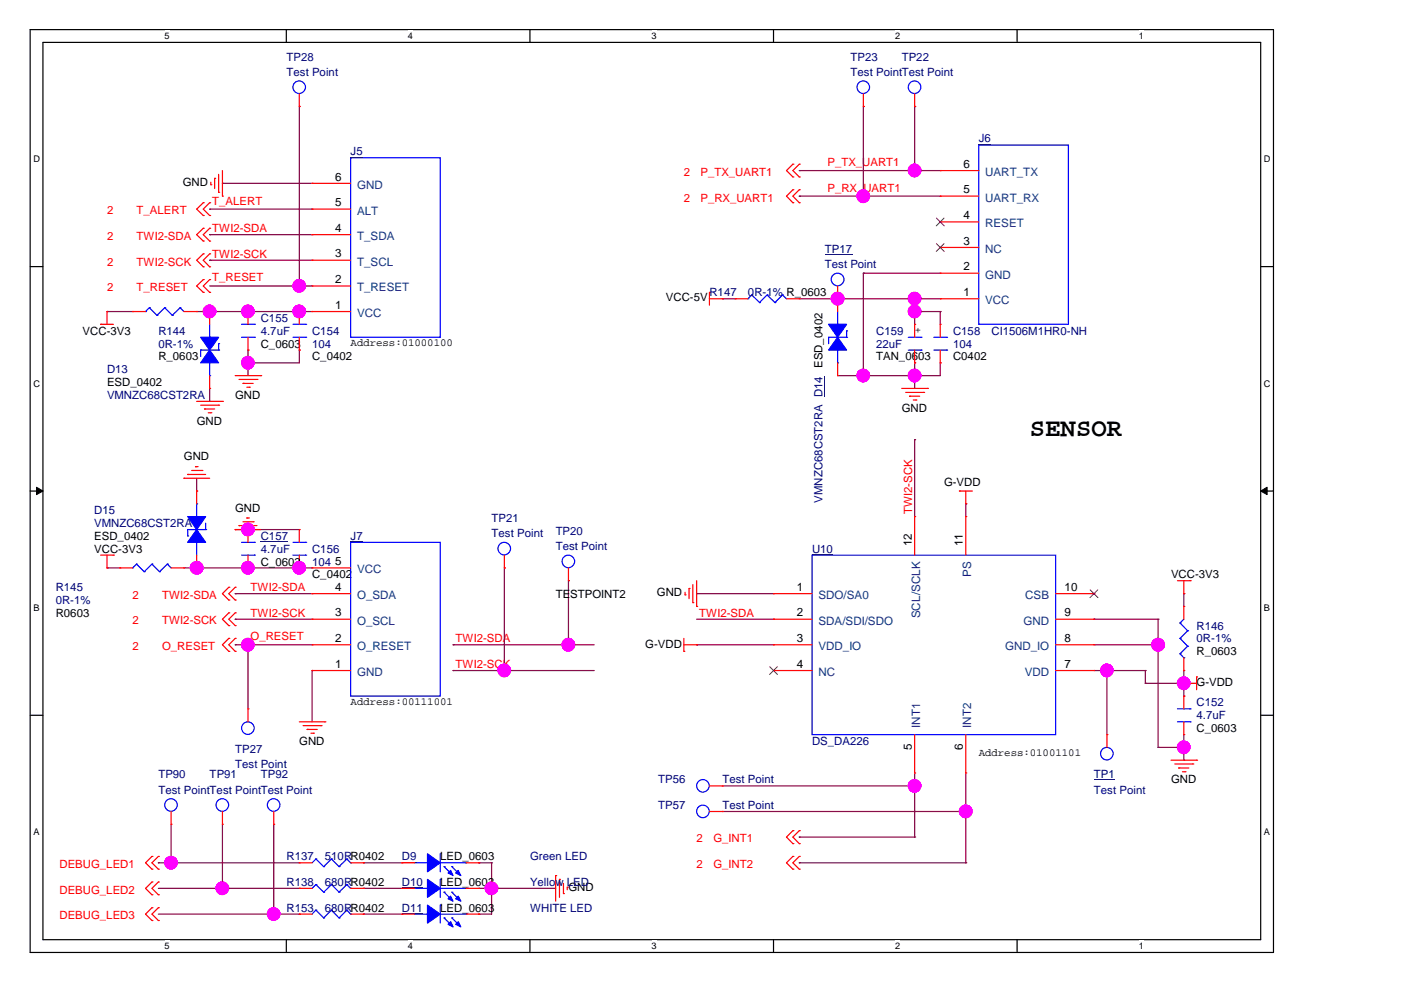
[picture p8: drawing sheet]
<svg xmlns="http://www.w3.org/2000/svg" width="297mm" height="210mm" viewBox="0 0 297 210" stroke-linecap="round" stroke-linejoin="round" font-family="sans-serif">
<path d="M6.4 6.3h263.6v195.6h-263.6zM9.1 9h258.2v190.2h-258.2z" fill="none" stroke="#000" stroke-width=".25"/>
<g fill="#fff">
<path d="M34.9 6.5h1v2.2h-1z"/>
<path d="M34.9 199.4h1v2.2h-1z"/>
</g>
<path d="M60.7 6.3v2.7M60.7 199.2v2.7" fill="none" stroke="#000" stroke-width=".25"/>
<g fill="#fff">
<path d="M86.5 6.5h1v2.2h-1z"/>
<path d="M86.5 199.4h1v2.2h-1z"/>
</g>
<path d="M112.4 6.3v2.7M112.4 199.2v2.7" fill="none" stroke="#000" stroke-width=".25"/>
<g fill="#fff">
<path d="M138.1 6.5h1.1v2.2h-1.1z"/>
<path d="M138.1 199.4h1.1v2.2h-1.1z"/>
</g>
<path d="M164 6.3v2.7M164 199.2v2.7" fill="none" stroke="#000" stroke-width=".25"/>
<g fill="#fff">
<path d="M189.8 6.5h1v2.2h-1z"/>
<path d="M189.8 199.4h1v2.2h-1z"/>
</g>
<path d="M215.6 6.3v2.7M215.6 199.2v2.7" fill="none" stroke="#000" stroke-width=".25"/>
<g fill="#fff">
<path d="M241.4 6.5h1.1v2.2h-1.1z"/>
<path d="M241.4 199.4h1.1v2.2h-1.1z"/>
<path d="M7.1 32.7h1.3v2.2h-1.3z"/>
<path d="M268 32.7h1.3v2.2h-1.3z"/>
<path d="M7.1 80.2h1.3v2.2h-1.3z"/>
<path d="M268 80.2h1.3v2.2h-1.3z"/>
</g>
<path d="M6.4 56.5h2.7M267.3 56.5h2.7" fill="none" stroke="#000" stroke-width=".25"/>
<g fill="#fff">
<path d="M7.1 127.8h1.2v2.2h-1.2z"/>
<path d="M268 127.8h1.2v2.2h-1.2z"/>
</g>
<path d="M6.4 104.1h2.7M267.3 104.1h2.7" fill="none" stroke="#000" stroke-width=".25"/>
<g fill="#000" stroke="#000" stroke-width=".21">
<path d="M7.7 103.3l1.4 .8-1.4 .8z" fill-rule="evenodd"/>
<path d="M267.3 104.1l1.3-.8v1.6z" fill-rule="evenodd"/>
</g>
<g fill="#fff">
<path d="M7.1 175.3h1.2v2.2h-1.2z"/>
<path d="M268 175.3h1.2v2.2h-1.2z"/>
</g>
<path d="M6.4 151.7h2.7M267.3 151.7h2.7" fill="none" stroke="#000" stroke-width=".25"/>
<g fill="none" stroke="#800040" stroke-width=".25">
<path d="M47.2 38.9h.1M47.2 38.9h19M63.5 22.6h.1M63.5 22.6v38M169.5 36.2h.1M169.5 36.2h29.8M183 22.6h.1M183 22.6v19M193.9 22.6h.1M193.9 36.2h.1M193.9 22.6v13.6M44.4 49.8h.1"/>
<path d="M44.4 55.2h.1M44.4 44.3h.1M44.4 49.8h21.8M44.4 55.2h21.8M44.4 44.3h21.8M169.5 41.6h.1M169.5 41.6h29.8M183 57.9h.1M183 41.6h.1M183 57.9h16.3M183 57.9v21.7M22.7 66.1h.1"/>
<path d="M22.7 66.1h5.4M41.7 66.1h24.5M44.4 66.1h.1M44.4 60.6h21.8M52.6 76.9h.1M52.6 74.2h.1M52.6 66.1h.1M52.6 74.2v5.4M63.5 60.6h.1M63.5 74.2h.1M63.5 66.1h.1M63.5 74.2v2.7h-10.9"/>
<path d="M153.2 63.3h.1M153.2 63.3h2.7M169.5 63.3h29.8M177.6 63.3h.1M183 79.6h.1M193.9 76.9h.1M193.9 79.6h.1M193.9 63.3h.1M193.9 66.1h.1M193.9 66.1h5.4M193.9 63.3v5.5M193.9 76.9v5.5"/>
<path d="M199.3 66.1h.1M199.3 76.9h.1M199.3 76.9v2.7h-21.7M199.3 66.1v2.7M44.4 85.1h.1M44.4 82.4v2.7M193.9 93.2h.1M193.9 93.2v16.3M41.7 104.1h.1M41.7 101.4v2.7M49.9 112.3h.1M49.9 112.3h13.6"/>
<path d="M52.6 112.3h.1M204.8 106.8h.1M204.8 106.8v2.7M22.7 120.4h.1M22.7 120.4h2.7M39 120.4h27.2M41.7 120.4h.1M49.9 125.9h.1M49.9 131.3h.1M49.9 136.7h.1M49.9 131.3h16.3M49.9 125.9h16.3"/>
<path d="M49.9 136.7h16.3M52.6 136.7h.1M52.6 120.4h.1M52.6 136.7v13.6M63.5 120.4h.1M96.1 136.7h.1M96.1 136.7h29.9M106.9 120.4h.1M106.9 120.4v21.8M120.5 123.1h.1M120.5 136.7h.1M120.5 123.1v13.6"/>
<path d="M147.7 136.7h.1M147.7 125.9h.1M147.7 131.3h16.3M147.7 125.9h16.3M147.7 136.7h16.3M164 131.3h.1M231.9 131.3h.1M231.9 131.3h13.6M231.9 136.7h13.6M245.5 136.7h.1M245.5 131.3h.1M245.5 131.3v27.2"/>
<path d="M251 125.9h.1M251 125.9v2.7M66.2 142.2h.1M66.2 142.2v10.8M96.1 142.2h.1M96.1 142.2h29.9M106.9 142.2h.1M231.9 142.2h10.9M234.7 142.2h.1M234.7 142.2v13.6M242.8 144.9h.1M242.8 142.2h.1"/>
<path d="M242.8 142.2v2.7M242.8 144.9h8.2M245.5 158.5h.1M245.5 158.5h5.5M251 158.5h.1M251 144.9h.1M251 147.6h.1M251 142.2v5.4M251 155.8v5.4M36.3 174.8v8.1M47.2 174.8v13.6M58 174.8v19"/>
<path d="M153.2 172.1h51.6M153.2 166.6h40.7M169.5 177.5h.1M169.5 177.5h24.4M193.9 166.6h.1M193.9 177.5h.1M193.9 163.9v13.6M204.8 172.1h.1M204.8 163.9v19M251 161.2h.1M33.6 182.9h.1M33.6 182.9h29.9"/>
<path d="M33.6 188.4h29.9M33.6 193.8h29.9M36.3 182.9h.1M47.2 188.4h.1M58 193.8h.1M63.5 188.4h.1M63.5 193.8h.1M77 182.9h.1M77 188.4h.1M77 193.8h.1M77 182.9h8.2M77 188.4h8.2"/>
<path d="M77 193.8h8.2M101.5 182.9h.1M101.5 188.4h.1M101.5 193.8h.1M101.5 182.9h2.7M101.5 188.4h16.3M104.2 182.9h.1M104.2 188.4h.1M104.2 182.9v10.9h-2.7M169.5 182.9h.1M169.5 182.9h35.3M204.8 182.9h.1"/>
</g>
<g fill="#f0f" stroke="#f0f" stroke-width=".25">
<circle cx="52.6" cy="76.9" r="1.33"/>
<circle cx="52.5" cy="136.7" r="1.35"/>
<circle cx="193.9" cy="79.6" r="1.33"/>
<circle cx="47.1" cy="188.3" r="1.33"/>
<circle cx="104.2" cy="188.3" r="1.33"/>
<circle cx="120.5" cy="136.7" r="1.35"/>
<circle cx="106.9" cy="142.1" r="1.33"/>
<circle cx="193.9" cy="36.1" r="1.33"/>
<circle cx="63.4" cy="60.6" r="1.33"/>
<circle cx="63.4" cy="66" r="1.33"/>
<circle cx="52.6" cy="66" r="1.33"/>
<circle cx="63.4" cy="120.4" r="1.33"/>
<circle cx="52.6" cy="112.3" r="1.33"/>
<circle cx="177.6" cy="63.3" r="1.34"/>
<circle cx="193.9" cy="66" r="1.33"/>
<circle cx="193.9" cy="63.3" r="1.33"/>
<circle cx="183" cy="79.6" r="1.33"/>
<circle cx="183" cy="41.6" r="1.35"/>
<circle cx="251" cy="158.4" r="1.33"/>
<circle cx="245.5" cy="136.7" r="1.35"/>
<circle cx="251" cy="144.9" r="1.33"/>
<circle cx="204.8" cy="172" r="1.34"/>
<circle cx="193.9" cy="166.6" r="1.33"/>
<circle cx="44.4" cy="66" r="1.33"/>
<circle cx="41.7" cy="120.4" r="1.34"/>
<circle cx="52.6" cy="120.4" r="1.33"/>
<circle cx="234.7" cy="142.1" r="1.33"/>
<circle cx="36.3" cy="182.9" r="1.33"/>
<circle cx="58" cy="193.8" r="1.33"/>
</g>
<g fill="none" stroke="#f00" stroke-width=".25">
<path d="M63.5 19.9v2.7M183 19.9v2.7M193.9 19.9v2.7M44.7 39.2h.1M44.7 38.6v.6M45.5 37.8h.1M45.5 37.8v2.2M46.4 37v3.8M47.2 36.2v5.4M63.5 22.6h.1M66.2 38.9h.1M66.2 38.9h8.1"/>
<path d="M168.1 34.8h.1M168.1 37.5h.1M168.1 34.8l-1.3 1.4 1.3 1.3M169.5 34.8h.1M169.5 37.5h.1M169.5 34.8l-1.4 1.4 1.4 1.3M183 22.6h.1M193.9 22.6h.1M199.3 36.2h.1M199.3 36.2h8.2M43.1 43h.1M43.1 45.7h.1"/>
<path d="M43.1 48.4h.1M43.1 51.1h.1M43.1 53.8h.1M43.1 56.6h.1M43.1 59.3h.1M43.1 43l-1.4 1.3 1.4 1.4M43.1 48.4l-1.4 1.4 1.4 1.3M43.1 53.8l-1.4 1.4 1.4 1.4M43.1 59.3l-1.4 1.3 1.4 1.4M44.4 43h.1M44.4 45.7h.1M44.4 48.4h.1"/>
<path d="M44.4 51.1h.1M44.4 53.8h.1M44.4 56.6h.1M44.4 59.3h.1M44.4 43l-1.3 1.3 1.3 1.4M44.4 48.4l-1.3 1.4 1.3 1.3M44.4 53.8l-1.3 1.4 1.3 1.4M44.4 59.3l-1.3 1.3 1.3 1.4M46.4 40.8h.1M47.2 41.6h.1M66.2 55.2h.1M66.2 49.8h.1"/>
<path d="M66.2 44.3h.1M66.2 55.2h8.1M66.2 49.8h8.1M66.2 44.3h8.1M168.1 40.2h.1M168.1 43h.1M168.1 40.2l-1.3 1.4 1.3 1.4M169.5 40.2h.1M169.5 43h.1M169.5 40.2l-1.4 1.4 1.4 1.4M199.3 57.9h.1M199.3 41.6h.1"/>
<path d="M199.3 52.5h.1M199.3 47h.1M199.3 57.9h8.2M199.3 41.6h8.2M199.3 52.5h8.2M199.3 47h8.2M21.3 68.8h.1M21.3 68.8h2.7M22.7 66.1h.1M22.7 66.1v2.7M28.1 66.1h.1M28.1 66.1h2.8"/>
<path d="M39 66.1h2.7M41.7 66.1h.1M43.1 62h.1M44.4 62h.1M44.4 66.1h.1M44.4 66.1v2.7M44.4 79.6v2.8M49.9 79.6h5.4M52.6 74.2h.1M52.6 66.1h.1M52.6 66.1v2.7M52.6 71.5v2.7"/>
<path d="M55.3 79.6h.1M63.5 74.2h.1M63.5 66.1h.1M63.5 66.1v2.7M63.5 71.5v2.7M66.2 66.1h.1M66.2 60.6h.1M66.2 66.1h8.1M66.2 60.6h8.1M150.4 62h.1M150.4 63.3h2.8M150.4 62v2.7"/>
<path d="M153.2 63.3h.1M155.9 63.3h.1M155.9 63.3h2.7M166.8 63.3h2.7M169.5 63.3h.1M177.6 63.3h.1M177.6 79.6h.1M177.6 60.6v5.5M177.6 76.9v2.7M193.9 76.9h.1M193.9 68.8h.1M193.9 68.8v2.7"/>
<path d="M193.9 74.2v2.7M199.3 63.3h.1M199.3 76.9h.1M199.3 68.8h.1M199.3 63.3h8.2M199.3 68.8v2.7M199.3 74.2v2.7M40.6 99.8h2.2M41.4 98.9h.1M41.4 98.9h.6M41.7 85.1h5.5M42.5 85.9h3.9"/>
<path d="M42.8 99.8h.1M43.3 86.7h.1M43.3 86.7h2.2M44.2 87.5h.5M44.4 82.4h.1M44.7 87.5h.1M46.4 85.9h.1M47.2 85.1h.1M50.7 80.4h3.8M51.5 81.3h.1M51.5 81.3h2.2M52.3 82.1h.6"/>
<path d="M52.9 82.1h.1M54.5 80.4h.1M191.2 82.4h5.4M192 83.2h3.8M192.8 84h.1M192.8 84h2.2M193.6 84.8h.6M194.2 84.8h.1M195.8 83.2h.1M196.6 82.4h.1M21.3 117.7h2.7M22.7 117.7v2.7"/>
<path d="M24 117.7h.1M39 101.4h.1M39 101.4h5.4M39.8 100.6h.1M39.8 100.6h3.8M41.7 104.1h.1M41.7 104.1v2.7M41.7 117.7v2.7M49.9 112.3h.1M49.9 112.3h5.4M50.7 111.4h.1M50.7 111.4h3.8"/>
<path d="M51.5 110.6h2.2M52.3 109.8h.1M52.3 109.8h.6M52.6 112.3h.1M52.6 112.3v2.7M52.6 117.7v2.7M53.7 110.6h.1M63.5 112.3h.1M63.5 112.3v2.7M63.5 117.7v2.7M106.9 117.7v2.7M193.9 109.5h.1"/>
<path d="M193.9 109.5v8.2M203.4 104.1h.1M203.4 104.1h2.8M204.8 106.8h.1M204.8 109.5h.1M204.8 104.1v2.7M204.8 109.5v8.2M22.7 120.4h.1M25.4 120.4h.1M25.4 120.4h2.7M36.3 120.4h2.7M39 120.4h.1"/>
<path d="M41.7 120.4h.1M48.5 124.5h.1M48.5 127.2h.1M48.5 129.9h.1M48.5 132.6h.1M48.5 135.4h.1M48.5 138.1h.1M48.5 124.5l-1.3 1.4 1.3 1.3M48.5 129.9l-1.3 1.4 1.3 1.3M48.5 135.4l-1.3 1.3 1.3 1.4M49.9 124.5h.1M49.9 127.2h.1"/>
<path d="M49.9 129.9h.1M49.9 132.6h.1M49.9 135.4h.1M49.9 138.1h.1M49.9 124.5l-1.4 1.4 1.4 1.3M49.9 129.9l-1.4 1.4 1.4 1.3M49.9 135.4l-1.4 1.3 1.4 1.4M52.6 120.4h.1M63.5 120.4h.1M66.2 136.7h.1M66.2 131.3h.1M66.2 125.9h.1"/>
<path d="M66.2 120.4h.1M66.2 136.7h8.1M66.2 120.4h8.1M66.2 131.3h8.1M66.2 125.9h8.1M106.9 120.4h.1M120.5 123.1h.1M120.5 120.4v2.7M145 138.1h.1M145 136.7h2.7M145 135.4v2.7M145.2 126.1h.1"/>
<path d="M145.2 125.6v.5M146.1 124.8h.1M146.1 124.8v2.1M146.9 127.8h.1M146.9 124v3.8M147.7 128.6h.1M147.7 136.7h.1M147.7 123.1v5.5M164 125.9h.1M164 131.3h.1M164 136.7h.1M164 136.7h8.2"/>
<path d="M164 131.3h8.2M164 125.9h8.2M223.8 136.7h8.1M223.8 131.3h8.1M223.8 125.9h8.1M231.9 136.7h.1M231.9 131.3h.1M231.9 125.9h.1M249.6 123.1h2.7M251 125.9h.1M251 128.6h.1M251 123.1v2.8"/>
<path d="M251 128.6v2.7M251 139.5v2.7M252.3 123.1h.1M52.6 150.3h.1M52.6 150.3v2.7M63.5 153h5.4M64.3 153.9h3.8M65.1 154.7h.1M65.1 154.7h2.2M65.9 155.5h.6M66.2 142.2h.1M66.2 142.2h8.1"/>
<path d="M66.5 155.5h.1M68.1 153.9h.1M68.9 153h.1M164 142.2h.1M164 142.2h8.2M193.9 155.8v8.1M204.8 155.8v8.1M223.8 142.2h8.1M231.9 142.2h.1M234.7 155.8h.1M234.7 155.8v2.7M251 144.9h.1"/>
<path d="M251 142.2h.1M251 155.8h.1M251 147.6h.1M251 144.9h2.7M251 147.6v2.7M251 153v2.8M253.7 143.5h.1M253.7 143.5v2.7M36.3 174.8h.1M36.3 172.1v2.7M47.2 174.8h.1M47.2 172.1v2.7"/>
<path d="M58 174.8h.1M58 172.1v2.7M150.4 166.6h2.8M150.4 172.1h2.8M153.2 166.6h.1M153.2 172.1h.1M168.1 176.1h.1M168.1 178.9h.1M168.1 176.1l-1.3 1.4 1.3 1.4M169.5 176.1h.1M169.5 178.9h.1M169.5 176.1l-1.4 1.4 1.4 1.4"/>
<path d="M193.9 163.9h.1M204.8 163.9h.1M248.3 161.2h5.4M249.1 162h3.8M249.9 162.8h.1M249.9 162.8h2.2M250.7 163.6h.5M251.2 163.6h.1M252.9 162h.1M253.7 161.2h.1M32.2 181.6h.1M32.2 184.3h.1"/>
<path d="M32.2 187h.1M32.2 189.7h.1M32.2 192.5h.1M32.2 195.2h.1M32.2 181.6l-1.3 1.3 1.3 1.4M32.2 187l-1.3 1.4 1.3 1.3M32.2 192.5l-1.3 1.3 1.3 1.4M33.6 181.6h.1M33.6 184.3h.1M33.6 187h.1M33.6 189.7h.1M33.6 192.5h.1"/>
<path d="M33.6 195.2h.1M33.6 181.6l-1.4 1.3 1.4 1.4M33.6 187l-1.4 1.4 1.4 1.3M33.6 192.5l-1.4 1.3 1.4 1.4M63.5 193.8h.1M63.5 182.9h.1M63.5 188.4h.1M63.5 182.9h2.7M63.5 193.8h2.7M63.5 188.4h2.7M74.3 182.9h2.7M74.3 193.8h2.7"/>
<path d="M74.3 188.4h2.7M77 193.8h.1M77 182.9h.1M77 188.4h.1M85.2 182.9h.1M85.2 188.4h.1M85.2 193.8h.1M85.2 182.9h2.7M85.2 193.8h2.7M85.2 188.4h2.7M98.8 182.9h2.7M98.8 193.8h2.7"/>
<path d="M98.8 188.4h2.7M101.5 182.9h.1M101.5 188.4h.1M101.5 193.8h.1M117.8 185.6h.1M117.8 185.6v5.5M118.6 186.5h.1M118.6 186.5v3.8M119.5 189.5h.1M119.5 187.3v2.2M120.3 188.1h.1M120.3 188.1v.6"/>
<path d="M168.1 181.6h.1M168.1 184.3h.1M168.1 181.6l-1.3 1.3 1.3 1.4M169.5 181.6h.1M169.5 184.3h.1M169.5 181.6l-1.4 1.3 1.4 1.4"/>
</g>
<g fill="none" stroke="#00f" stroke-width=".25">
<path d="M74.3 33.5h19v38h-19zM207.5 30.7h19v38.1h-19zM30.9 66.1h.1M31.7 65.2h.1M31.7 65.2l1.6 1.7M31.7 65.2l-.8 .9M33.3 66.9h.1M34.9 65.2h.1M34.9 65.2l1.6 1.7M34.9 65.2l-1.6 1.7M36.5 66.9h.1M38.2 65.2h.1"/>
<path d="M38.2 65.2l.8 .9M38.2 65.2l-1.7 1.7M42.5 74.2h.1M42.5 74.2h3.9M42.5 74.2v1.4M44.4 71.5h.1M44.4 79.6h.1M44.4 68.8v2.7M44.4 76.9v2.7M46.4 74.2h.1M46.4 72.9h.1M46.4 72.9v1.3"/>
<path d="M51.2 71.5h2.7M51.2 68.8h2.7M53.9 71.5h.1M53.9 68.8h.1M62.1 71.5h2.7M62.1 68.8h2.7M64.8 71.5h.1M64.8 68.8h.1M158.6 63.3h.1M159.4 62.5h.1M159.4 62.5l1.6 1.6M159.4 62.5l-.8 .8"/>
<path d="M161 64.1h.1M162.6 62.5h.1M162.6 62.5l1.7 1.6M162.6 62.5l-1.6 1.6M164.3 64.1h.1M165.9 62.5h.1M165.9 62.5l.9 .8M165.9 62.5l-1.6 1.6M175.7 71.5h.1M175.7 71.5h3.8M175.7 71.5v1.4M177.6 68.8h.1"/>
<path d="M177.6 76.9h.1M177.6 66.1v2.7M177.6 74.2v2.7M179.5 71.5h.1M179.5 70.2h.1M179.5 70.2v1.3M192.6 74.2h2.7M192.6 71.5h2.7M195.3 74.2h.1M195.3 71.5h.1M198 74.2h2.7M198 71.5h2.7"/>
<path d="M200.7 74.2h.1M200.7 71.5h.1M29 119.6h.1M29 119.6l1.6 1.6M29 119.6l-.9 .8M32.2 119.6h.1M32.2 119.6l1.6 1.6M32.2 119.6l-1.6 1.6M35.5 119.6h.1M35.5 119.6l.8 .8M35.5 119.6l-1.7 1.6M39.8 112.3h.1"/>
<path d="M39.8 113.6h.1M39.8 112.3h3.8M39.8 112.3v1.3M41.7 115h.1M41.7 106.8h.1M41.7 106.8v2.7M41.7 115v2.7M43.6 112.3h.1M43.6 110.9v1.4M51.2 117.7h2.7M51.2 115h2.7M53.9 117.7h.1"/>
<path d="M53.9 115h.1M62.1 117.7h2.7M62.1 115h2.7M64.8 117.7h.1M64.8 115h.1M74.3 115h19v32.6h-19zM172.2 117.7h51.6v38.1h-51.6zM28.1 120.4h.1M30.6 121.2h.1M33.8 121.2h.1M250.2 132.1h.1M250.2 135.4h.1"/>
<path d="M250.2 138.6h.1M250.2 132.1l1.6 1.6M250.2 135.4l1.6 1.6M250.2 138.6l.8 .9M251 139.5h.1M251 131.3l-.8 .8M251.8 133.7h.1M251.8 137h.1M251.8 133.7l-1.6 1.7M251.8 137l-1.6 1.6M249.6 153h2.7M249.6 150.3h2.7"/>
<path d="M252.3 153h.1M252.3 150.3h.1M67 193h.1M67 182.1h.1M67 187.6h.1M67 193l-.8 .8M67 193l1.6 1.6M67 182.1l-.8 .8M67 182.1l1.6 1.6M67 187.6l-.8 .8M67 187.6l1.6 1.6M68.6 194.6h.1"/>
<path d="M68.6 183.7h.1M68.6 189.2h.1M70.3 193h.1M70.3 182.1h.1M70.3 187.6h.1M70.3 193l-1.7 1.6M70.3 193l1.6 1.6M70.3 182.1l-1.7 1.6M70.3 182.1l1.6 1.6M70.3 187.6l-1.7 1.6M70.3 187.6l1.6 1.6M71.9 194.6h.1"/>
<path d="M71.9 183.7h.1M71.9 189.2h.1M73.5 193h.1M73.5 182.1h.1M73.5 187.6h.1M73.5 193l-1.6 1.6M73.5 193l.8 .8M73.5 182.1l-1.6 1.6M73.5 182.1l.8 .8M73.5 187.6l-1.6 1.6M73.5 187.6l.8 .8M74.3 193.8h.1"/>
<path d="M74.3 182.9h.1M74.3 188.4h.1M87.9 182.9h2.7M87.9 188.4h2.7M87.9 193.8h2.7M90.6 182.9h.1M90.6 188.4h.1M90.6 193.8h.1M93.3 181h.1M93.3 186.5h.1M93.3 191.9h.1M93.3 181v3.8"/>
<path d="M93.3 186.5v3.8M93.3 191.9v3.8M93.3 182.9h5.5M93.3 188.4h5.5M93.3 193.8h5.5M94.1 183.7h.1M94.1 189.2h.1M94.1 194.6h.1M94.1 183.7l1.7 1.7M94.1 189.2l1.7 1.6M94.1 194.6l1.7 1.6M95.8 183.7h.1"/>
<path d="M95.8 189.2h.1M95.8 194.6h.1M95.8 183.7l1.7 1.7M95.8 189.2l1.7 1.6M95.8 194.6l1.7 1.6M98.8 182.9h.1M98.8 188.4h.1M98.8 193.8h.1"/>
<circle cx="63.4" cy="18.5" r="1.33"/>
<circle cx="183" cy="18.5" r="1.33"/>
<circle cx="193.9" cy="18.5" r="1.33"/>
<circle cx="177.6" cy="59.3" r="1.34"/>
<circle cx="106.9" cy="116.3" r="1.33"/>
<circle cx="120.5" cy="119" r="1.33"/>
<circle cx="52.6" cy="154.4" r="1.33"/>
<circle cx="234.7" cy="159.8" r="1.33"/>
<circle cx="36.3" cy="170.7" r="1.33"/>
<circle cx="47.1" cy="170.7" r="1.33"/>
<circle cx="58" cy="170.7" r="1.33"/>
<circle cx="149" cy="166.6" r="1.33"/>
<circle cx="149" cy="172" r="1.33"/>
</g>
<g fill="#00f" stroke="#00f" stroke-width=".25">
<path d="M90.6 181l2.7 1.9-2.7 1.9z" fill-rule="evenodd"/>
<path d="M97.2 184.5l.5 1.1-1.1-.5z" fill-rule="evenodd"/>
<path d="M95.5 184.5l.6 1.1-1.1-.5z" fill-rule="evenodd"/>
<path d="M42.5 71.5h3.9l-2 2.7z" fill-rule="evenodd"/>
<path d="M44.4 74.2l2 2.7h-3.9z" fill-rule="evenodd"/>
<path d="M90.6 186.5l2.7 1.9-2.7 1.9z" fill-rule="evenodd"/>
<path d="M97.2 190l.5 1.1-1.1-.5z" fill-rule="evenodd"/>
<path d="M95.5 190l.6 1.1-1.1-.5z" fill-rule="evenodd"/>
<path d="M90.6 191.9l2.7 1.9-2.7 1.9z" fill-rule="evenodd"/>
<path d="M97.2 195.4l.5 1.1-1.1-.5z" fill-rule="evenodd"/>
<path d="M95.5 195.4l.6 1.1-1.1-.5z" fill-rule="evenodd"/>
<path d="M41.7 112.3l1.9 2.7h-3.8z" fill-rule="evenodd"/>
<path d="M39.8 109.5h3.8l-1.9 2.8z" fill-rule="evenodd"/>
<path d="M175.7 68.8h3.8l-1.9 2.7z" fill-rule="evenodd"/>
<path d="M177.6 71.5l1.9 2.7h-3.8z" fill-rule="evenodd"/>
</g>
<path d="M74.3 33.3h2.6M207.5 30.5h2.6M174.9 53.9h5.8M174.8 79.8v4.5M55.3 114.8h5.8M74.3 114.8h2.6M172.2 117.5h4.4M231.9 165.4h4.5M85.2 182.8h3.1M85.2 188.2h4.5M85.2 193.6h4.5" fill="none" stroke="#000080" stroke-width=".21"/>
<path d="M198.5 51.7l1.7 1.6M198.5 46.2l1.7 1.7M200.2 51.7l-1.7 1.6M200.2 46.2l-1.7 1.7M231.1 125.1l1.7 1.6M232.7 125.1l-1.6 1.6M163.2 141.4l1.6 1.6M164.8 141.4l-1.6 1.6" fill="none" stroke="#804000" stroke-width=".21"/>
<text font-size="5.4" x="218.4" y="92.3">SENSOR</text>
<g font-size="2.5">
<text x="204.3" y="35.6">6</text>
<text x="71.1" y="38.3">6</text>
<text x="204.3" y="41">5</text>
<text x="71.1" y="43.7">5</text>
<text x="204.3" y="46.5">4</text>
<text x="71.1" y="49.2">4</text>
<text x="204.3" y="51.9">3</text>
<text x="71.1" y="54.6">3</text>
<text x="204.3" y="57.3">2</text>
<text x="71.1" y="65.5">1</text>
<text x="71.1" y="60">2</text>
<text x="204.3" y="62.8">1</text>
<text x="71.1" y="119.8">5</text>
<text x="193.3" y="115.8" transform="rotate(-90 193.3 115.8)">12</text>
<text x="204.2" y="115.8" transform="rotate(-90 204.2 115.8)">11</text>
<text x="71.1" y="125.3">4</text>
<text x="168.9" y="125.3">1</text>
<text x="225.7" y="125.3">10</text>
<text x="71.1" y="130.7">3</text>
<text x="168.9" y="130.7">2</text>
<text x="225.7" y="130.7">9</text>
<text x="71.1" y="136.1">2</text>
<text x="168.9" y="136.1">3</text>
<text x="225.7" y="136.1">8</text>
<text x="71.1" y="141.6">1</text>
<text x="168.9" y="141.6">4</text>
<text x="225.7" y="141.6">7</text>
<text x="193.3" y="159.1" transform="rotate(-90 193.3 159.1)">5</text>
<text x="204.2" y="159.1" transform="rotate(-90 204.2 159.1)">6</text>
</g>
<g font-size="2.5" fill="#004080">
<text x="75.7" y="40">GND</text>
<text x="208.9" y="37.3">UART_TX</text>
<text x="75.7" y="45.5">ALT</text>
<text x="208.9" y="42.7">UART_RX</text>
<text x="75.7" y="50.9">T_SDA</text>
<text x="208.9" y="53.6">NC</text>
<text x="208.9" y="48.2">RESET</text>
<text x="75.7" y="56.3">T_SCL</text>
<text x="208.9" y="59.1">GND</text>
<text x="75.7" y="61.8">T_RESET</text>
<text x="208.9" y="64.5">VCC</text>
<text x="75.7" y="67.2">VCC</text>
<text x="75.7" y="121.6">VCC</text>
<text x="205.9" y="122.4" transform="rotate(-90 205.9 122.4)">PS</text>
<text x="75.7" y="127">O_SDA</text>
<text x="173.5" y="127">SDO/SA0</text>
<text x="195.1" y="131.1" transform="rotate(-90 195.1 131.1)">SCL/SCLK</text>
<text x="217.4" y="127">CSB</text>
<text x="75.7" y="137.9">O_RESET</text>
<text x="75.7" y="132.4">O_SCL</text>
<text x="173.5" y="132.4">SDA/SDI/SDO</text>
<text x="173.5" y="137.9">VDD_IO</text>
<text x="213.1" y="137.9">GND_IO</text>
<text x="217" y="132.4">GND</text>
<text x="75.7" y="143.3">GND</text>
<text x="173.5" y="143.3">NC</text>
<text x="217.3" y="143.3">VDD</text>
<text x="195.1" y="154.4" transform="rotate(-90 195.1 154.4)">INT1</text>
<text x="205.9" y="154.4" transform="rotate(-90 205.9 154.4)">INT2</text>
</g>
<g font-size="2.4" fill="#000080">
<text x="60.7" y="12.8">TP28</text>
<text x="60.7" y="16.1">Test Point</text>
<text x="180.3" y="12.8">TP23</text>
<text x="180.3" y="16.1">Test PointTest Point</text>
<text x="191.2" y="12.8">TP22</text>
<text x="74.3" y="32.9">J5</text>
<text x="207.5" y="30.2">J6</text>
<text x="174.9" y="53.6">TP17</text>
<text x="174.9" y="56.9">Test Point</text>
<text x="150.4" y="62.8">R147</text>
<text x="158.6" y="62.8">0R-1% R_0603</text>
<text x="33.6" y="71">R144</text>
<text x="55.3" y="68.3">C155</text>
<text x="55.3" y="71">4.7uF</text>
<text x="66.2" y="71">C154</text>
<text x="185.8" y="71">C159</text>
<text x="202.1" y="71">C158</text>
<text x="210.2" y="71">CI1506M1HR0-NH</text>
<text x="33.6" y="73.7">0R-1%</text>
<text x="66.2" y="73.7">104</text>
<text x="185.8" y="73.7">22uF</text>
<text x="202.1" y="73.7">104</text>
<text x="22.7" y="79.1">D13</text>
<text x="22.7" y="84.6">VMNZC68CST2RA</text>
<text x="174.4" y="106.6" transform="rotate(-90 174.4 106.6)">VMNZC68CST2RA D14</text>
<text x="20" y="109">D15</text>
<text x="20" y="111.7">VMNZC68CST2RA</text>
<text x="104.2" y="110.7">TP21</text>
<text x="104.2" y="113.9">Test Point</text>
<text x="117.8" y="113.4">TP20</text>
<text x="55.3" y="114.5">C157</text>
<text x="55.3" y="117.2">4.7uF</text>
<text x="66.2" y="117.2">C156</text>
<text x="66.2" y="119.9">104</text>
<text x="74.3" y="114.5">J7</text>
<text x="117.8" y="116.6">Test Point</text>
<text x="172.2" y="117.2">U10</text>
<text x="11.8" y="125.3">R145</text>
<text x="11.8" y="128.1">0R-1%</text>
<text x="253.7" y="133.5">R146</text>
<text x="253.7" y="136.2">0R-1%</text>
<text x="253.7" y="149.8">C152</text>
<text x="253.7" y="152.5">4.7uF</text>
<text x="49.9" y="159.6">TP27</text>
<text x="172.2" y="158">DS_DA226</text>
<text x="33.6" y="165">TP90</text>
<text x="44.4" y="165">TP91</text>
<text x="49.9" y="162.8">Test Point</text>
<text x="55.3" y="165">TP92</text>
<text x="139.6" y="166.1">TP56</text>
<text x="153.2" y="166.1">Test Point</text>
<text x="231.9" y="165">TP1</text>
<text x="33.6" y="168.3">Test PointTest PointTest Point</text>
<text x="139.6" y="171.5">TP57</text>
<text x="153.2" y="171.5">Test Point</text>
<text x="231.9" y="168.3">Test Point</text>
<text x="60.7" y="182.4">R137</text>
<text x="68.9" y="182.4">510RR0402</text>
<text x="85.2" y="182.4">D9</text>
<text x="112.4" y="182.4">Green LED</text>
<text x="60.7" y="187.8">R138</text>
<text x="68.9" y="187.8">680RR0402</text>
<text x="85.2" y="187.8">D10</text>
<text x="112.4" y="187.8">Yellow</text>
<text x="120.2" y="187.8">LED</text>
<text x="60.7" y="193.3">R153</text>
<text x="68.9" y="193.3">680RR0402</text>
<text x="85.2" y="193.3">D11</text>
<text x="112.4" y="193.3">WHITE LED</text>
</g>
<g font-size="2.4" fill="#f00">
<text x="175.4" y="35.2">P_TX_UART1</text>
<text x="145" y="37.3">2</text>
<text x="148.5" y="37.3">P_TX_UART1</text>
<text x="175.4" y="40.6">P_RX_</text>
<text x="183.1" y="40.6">UART1</text>
<text x="22.7" y="45.4">2</text>
<text x="29" y="45.4">T_ALERT</text>
<text x="45" y="43.4">T_ALERT</text>
<text x="145" y="42.7">2</text>
<text x="148.5" y="42.7">P_RX_UART1</text>
<text x="22.7" y="50.9">2</text>
<text x="29" y="50.9">TWI2-SDA</text>
<text x="45" y="49.2">TWI2-SDA</text>
<text x="22.7" y="56.3">2</text>
<text x="29" y="56.3">TWI2-SCK</text>
<text x="45" y="54.6">TWI2-SCK</text>
<text x="45" y="59.7">T_RESET</text>
<text x="22.7" y="61.7">2</text>
<text x="29" y="61.7">T_RESET</text>
<text x="193.4" y="109" transform="rotate(-90 193.4 109)">TWI2-SCK</text>
<text x="53.1" y="125.3">TWI2-SDA</text>
<text x="28.1" y="127">2</text>
<text x="34.4" y="127">TWI2-SDA</text>
<text x="53.1" y="130.7">TWI2-SCK</text>
<text x="148.3" y="130.7">TWI2-SDA</text>
<text x="28.1" y="132.4">2</text>
<text x="28.1" y="137.9">2</text>
<text x="34.4" y="132.4">TWI2-SCK</text>
<text x="34.4" y="137.9">O_RESET</text>
<text x="53.1" y="135.7">O_RESET</text>
<text x="96.6" y="136.2">TWI2-SDA</text>
<text x="96.6" y="141.6">TWI2-SCK</text>
<text x="147.7" y="178.6">2</text>
<text x="151.3" y="178.6">G_INT1</text>
<text x="12.6" y="184">DEBUG_LED1</text>
<text x="147.7" y="184">2</text>
<text x="151.3" y="184">G_INT2</text>
<text x="12.6" y="189.5">DEBUG_LED2</text>
<text x="12.6" y="194.9">DEBUG_LED3</text>
</g>
<g font-size="2.4">
<text x="38.7" y="39.5">GND</text>
<text x="141.2" y="63.9">VCC-5V</text>
<text x="17.5" y="71">VCC-3V3</text>
<text x="33.6" y="76.4">R_0603</text>
<text x="55.3" y="73.7">C_0603</text>
<text x="66.2" y="76.4">C_0402</text>
<text x="185.8" y="76.4">TAN_0603</text>
<text x="202.1" y="76.4">C0402</text>
<text x="22.7" y="81.8">ESD_0402</text>
<text x="174.4" y="78" transform="rotate(-90 174.4 78)">ESD_0402</text>
<text x="49.9" y="84.6">GND</text>
<text x="191.2" y="87.3">GND</text>
<text x="41.7" y="90">GND</text>
<text x="39" y="97.6">GND</text>
<text x="200.2" y="103.1">G-VDD</text>
<text x="49.9" y="108.5">GND</text>
<text x="20" y="117.2">VCC-3V3</text>
<text x="20" y="114.5">ESD_0402</text>
<text x="55.3" y="119.9">C_0603</text>
<text x="66.2" y="122.6">C_0402</text>
<text x="248.3" y="122.6">VCC-3V3</text>
<text x="11.8" y="130.8">R0603</text>
<text x="117.8" y="126.7">TESTPOINT2</text>
<text x="139.3" y="126.4">GND</text>
<text x="136.8" y="137.3">G-VDD</text>
<text x="253.7" y="138.9">R_0603</text>
<text x="253.7" y="145.4">G-VDD</text>
<text x="253.7" y="155.3">C_0603</text>
<text x="63.5" y="158">GND</text>
<text x="248.3" y="166.1">GND</text>
<text x="93.3" y="182.4">LED_0603</text>
<text x="93.3" y="187.8">LED_0603</text>
<text x="120.5" y="188.9">GND</text>
<text x="93.3" y="193.3">LED_0603</text>
</g>
<g font-size="2.3">
<text x="193.9" y="70.6">+</text>
<text x="74.3" y="73.4">Address:01000100</text>
<text x="74.3" y="149.5">Address:00111001</text>
<text x="207.5" y="160.3">Address:01001101</text>
</g>
<g font-size="1.9">
<text x="34.9" y="8.3">5</text>
<text x="86.5" y="8.3">4</text>
<text x="138.1" y="8.3">3</text>
<text x="189.8" y="8.3">2</text>
<text x="241.4" y="8.3">1</text>
<text x="7.1" y="34.4">D</text>
<text x="268" y="34.4">D</text>
<text x="7.1" y="82">C</text>
<text x="268" y="82">C</text>
<text x="7.1" y="129.6">B</text>
<text x="268" y="129.6">B</text>
<text x="7.1" y="177.1">A</text>
<text x="268" y="177.1">A</text>
<text x="34.9" y="201.2">5</text>
<text x="86.5" y="201.2">4</text>
<text x="138.1" y="201.2">3</text>
<text x="189.8" y="201.2">2</text>
<text x="241.4" y="201.2">1</text>
</g>
</svg>
